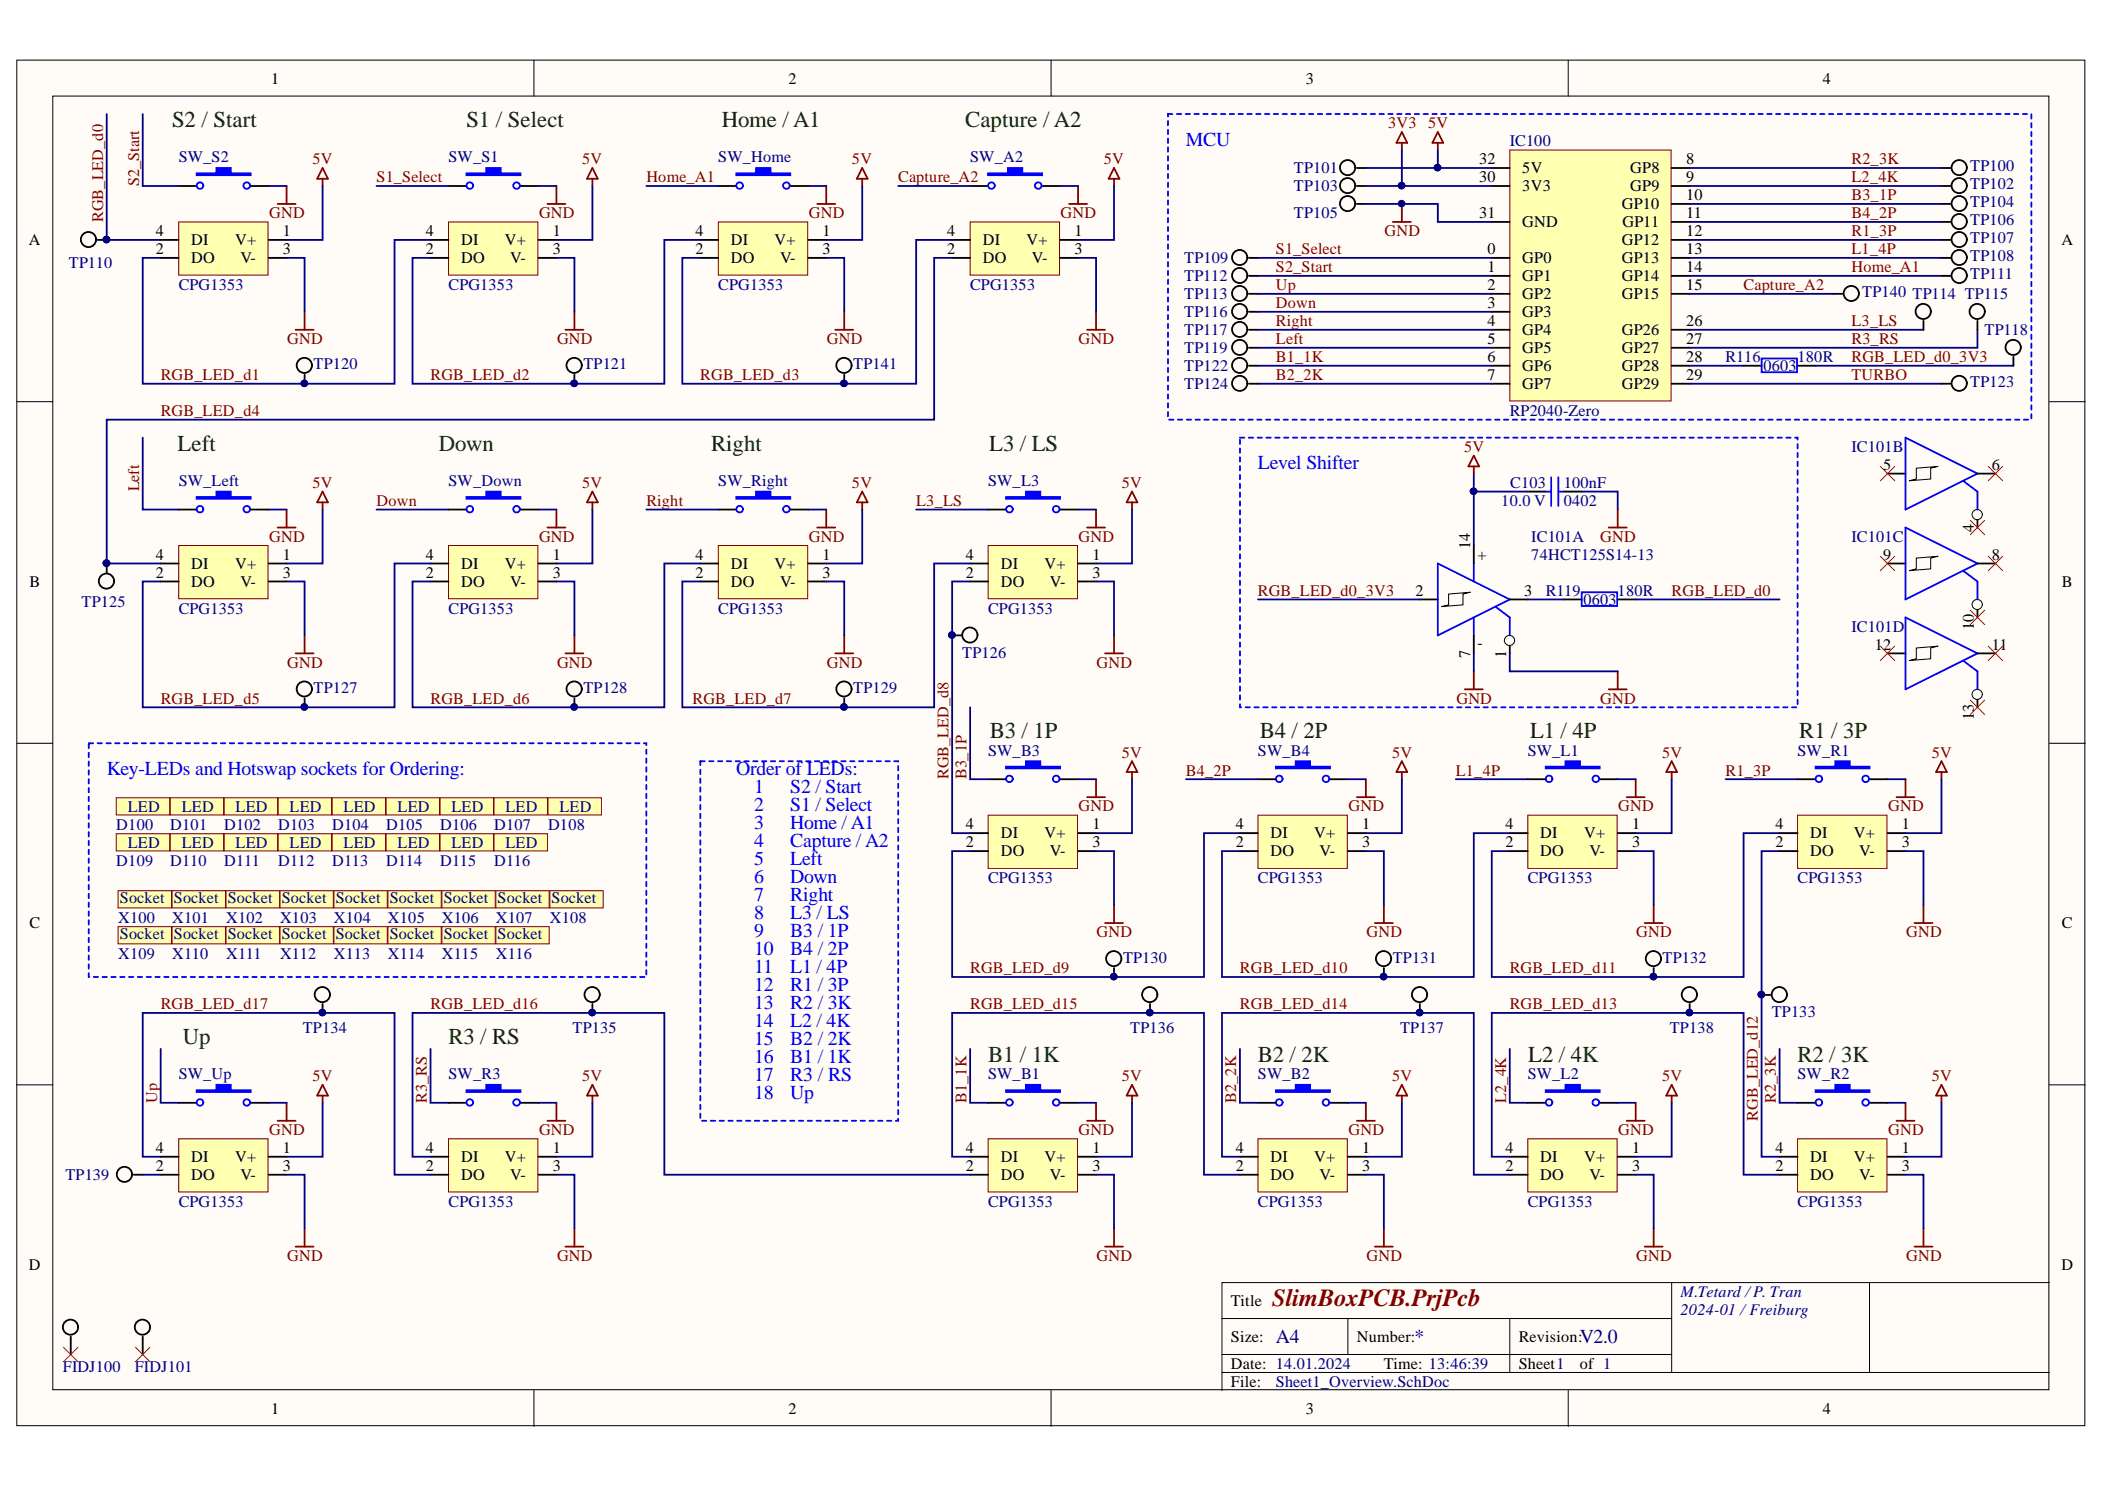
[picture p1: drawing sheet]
<svg xmlns="http://www.w3.org/2000/svg" width="297mm" height="210mm" viewBox="0 0 297 210" stroke-linecap="round" stroke-linejoin="round" font-family="sans-serif">
<g fill="#fffcf8" stroke="#000" stroke-width=".14">
<path d="M2.4 8.5h291.8v192.6h-291.8z"/>
<path d="M7.4 13.6h281.7v182.4h-281.7z"/>
</g>
<g fill="none" stroke="#000" stroke-width=".14">
<path d="M75.3 8.5v5.1M148.3 8.5v5.1M221.3 8.5v5.1M2.4 56.7h5M289.2 56.7h5.1M2.4 104.8h5M289.2 104.8h5.1M2.4 153h5M289.2 153h5.1M75.3 196.1v5.1M148.3 196.1v5.1M172.4 186h63.5"/>
<path d="M172.4 193.6h116.8M172.4 191.1h63.5M190.2 186v5.1M213 186v7.6M221.3 196.1v5.1M235.9 180.9v12.7M263.8 180.9h-91.4v15.2M289.2 180.9h-25.4v12.7"/>
</g>
<g fill="none" stroke="#000" stroke-width=".25">
<path d="M10 188.5v2.6M20.1 188.5v2.6"/>
<circle cx="10" cy="187.2" r="1.07"/>
<circle cx="20.1" cy="187.2" r="1.07"/>
</g>
<path d="M213 21.2h22.8v35.4h-22.8z" fill="#ffffb0" stroke="#800000" stroke-width=".14"/>
<g fill="none" stroke="#000" stroke-width=".25">
<path d="M210.5 26.2h2.5M210.5 31.3h2.5M210.5 23.7h2.5M210.5 36.4h2.5M210.5 38.9h2.5M235.9 26.2h2.5M235.9 31.3h2.5M235.9 23.7h2.5M235.9 36.4h2.5M235.9 38.9h2.5M235.9 28.8h2.5M235.9 33.8h2.5"/>
<path d="M210.5 41.4h2.5M210.5 44h2.5M210.5 46.5h2.5M210.5 49.1h2.5M210.5 51.6h2.5M210.5 54.1h2.5M235.9 41.4h2.5M235.9 46.5h2.5M235.9 49.1h2.5M235.9 51.6h2.5M235.9 54.1h2.5"/>
</g>
<path d="M25.2 77h12.6v7.5h-12.6z" fill="#ffffb0" stroke="#800000" stroke-width=".14"/>
<path d="M22.7 79.5h2.5M25.2 71.9h2.6M35.4 71.9h2.5M37.9 79.5h2.5M22.7 82h2.5M37.9 82h2.5" fill="none" stroke="#000" stroke-width=".25"/>
<path d="M27.8 70.1h2.7v-.8h2.1v.8h2.8v.3h-7.6z" fill-rule="evenodd" fill="#00f" stroke="#00f" stroke-width=".25"/>
<g fill="none" stroke="#00f" stroke-width=".25">
<circle cx="28.2" cy="71.8" r=".46"/>
<circle cx="34.8" cy="71.8" r=".46"/>
</g>
<path d="M63.3 77h12.6v7.5h-12.6z" fill="#ffffb0" stroke="#800000" stroke-width=".14"/>
<path d="M60.7 79.5h2.6M63.3 71.9h2.5M73.4 71.9h2.6M76 79.5h2.5M60.7 82h2.6M76 82h2.5" fill="none" stroke="#000" stroke-width=".25"/>
<path d="M65.8 70.1h2.8v-.8h2v.8h2.8v.3h-7.6z" fill-rule="evenodd" fill="#00f" stroke="#00f" stroke-width=".25"/>
<g fill="none" stroke="#00f" stroke-width=".25">
<circle cx="66.3" cy="71.8" r=".46"/>
<circle cx="72.9" cy="71.8" r=".46"/>
</g>
<path d="M101.4 77h12.6v7.5h-12.6z" fill="#ffffb0" stroke="#800000" stroke-width=".14"/>
<path d="M98.8 79.5h2.6M101.4 71.9h2.5M111.5 71.9h2.6M114.1 79.5h2.5M98.8 82h2.6M114.1 82h2.5" fill="none" stroke="#000" stroke-width=".25"/>
<path d="M103.9 70.1h2.8v-.8h2v.8h2.8v.3h-7.6z" fill-rule="evenodd" fill="#00f" stroke="#00f" stroke-width=".25"/>
<g fill="none" stroke="#00f" stroke-width=".25">
<circle cx="104.4" cy="71.8" r=".46"/>
<circle cx="111" cy="71.8" r=".46"/>
</g>
<path d="M139.4 77h12.7v7.5h-12.7z" fill="#ffffb0" stroke="#800000" stroke-width=".14"/>
<path d="M136.9 79.5h2.5M139.4 71.9h2.6M149.6 71.9h2.5M152.1 79.5h2.6M136.9 82h2.5M152.1 82h2.6" fill="none" stroke="#000" stroke-width=".25"/>
<path d="M142 70.1h2.8v-.8h2v.8h2.8v.3h-7.6z" fill-rule="evenodd" fill="#00f" stroke="#00f" stroke-width=".25"/>
<g fill="none" stroke="#00f" stroke-width=".25">
<circle cx="142.4" cy="71.8" r=".46"/>
<circle cx="149" cy="71.8" r=".46"/>
</g>
<path d="M139.4 115h12.7v7.5h-12.7z" fill="#ffffb0" stroke="#800000" stroke-width=".14"/>
<path d="M136.9 117.5h2.5M139.4 109.9h2.6M149.6 109.9h2.5M152.1 117.5h2.6M136.9 120.1h2.5M152.1 120.1h2.6" fill="none" stroke="#000" stroke-width=".25"/>
<path d="M142 108.1h2.8v-.7h2v.7h2.8v.3h-7.6z" fill-rule="evenodd" fill="#00f" stroke="#00f" stroke-width=".25"/>
<g fill="none" stroke="#00f" stroke-width=".25">
<circle cx="142.4" cy="109.9" r=".46"/>
<circle cx="149" cy="109.9" r=".46"/>
</g>
<path d="M139.4 160.6h12.7v7.5h-12.7z" fill="#ffffb0" stroke="#800000" stroke-width=".14"/>
<path d="M139.4 155.6h2.6M149.6 155.6h2.5M136.9 163.2h2.5M136.9 165.7h2.5M152.1 163.2h2.6M152.1 165.7h2.6" fill="none" stroke="#000" stroke-width=".25"/>
<path d="M142 153.8h2.8v-.8h2v.8h2.8v.2h-7.6z" fill-rule="evenodd" fill="#00f" stroke="#00f" stroke-width=".25"/>
<g fill="none" stroke="#00f" stroke-width=".25">
<circle cx="142.4" cy="155.5" r=".46"/>
<circle cx="149" cy="155.5" r=".46"/>
</g>
<path d="M177.5 115h12.6v7.5h-12.6z" fill="#ffffb0" stroke="#800000" stroke-width=".14"/>
<path d="M175 117.5h2.5M177.5 109.9h2.5M187.7 109.9h2.5M190.2 117.5h2.5M175 120.1h2.5M190.2 120.1h2.5" fill="none" stroke="#000" stroke-width=".25"/>
<path d="M180 108.1h2.8v-.7h2.1v.7h2.8v.3h-7.7z" fill-rule="evenodd" fill="#00f" stroke="#00f" stroke-width=".25"/>
<g fill="none" stroke="#00f" stroke-width=".25">
<circle cx="180.5" cy="109.9" r=".46"/>
<circle cx="187.1" cy="109.9" r=".46"/>
</g>
<path d="M177.5 160.6h12.6v7.5h-12.6z" fill="#ffffb0" stroke="#800000" stroke-width=".14"/>
<path d="M177.5 155.6h2.5M187.7 155.6h2.5M175 163.2h2.5M175 165.7h2.5M190.2 163.2h2.5M190.2 165.7h2.5" fill="none" stroke="#000" stroke-width=".25"/>
<path d="M180 153.8h2.8v-.8h2.1v.8h2.8v.2h-7.7z" fill-rule="evenodd" fill="#00f" stroke="#00f" stroke-width=".25"/>
<g fill="none" stroke="#00f" stroke-width=".25">
<circle cx="180.5" cy="155.5" r=".46"/>
<circle cx="187.1" cy="155.5" r=".46"/>
</g>
<path d="M215.6 115h12.6v7.5h-12.6z" fill="#ffffb0" stroke="#800000" stroke-width=".14"/>
<path d="M213 117.5h2.6M215.6 109.9h2.5M225.7 109.9h2.6M228.3 117.5h2.5M213 120.1h2.6M228.3 120.1h2.5" fill="none" stroke="#000" stroke-width=".25"/>
<path d="M218.1 108.1h2.8v-.7h2v.7h2.8v.3h-7.6z" fill-rule="evenodd" fill="#00f" stroke="#00f" stroke-width=".25"/>
<g fill="none" stroke="#00f" stroke-width=".25">
<circle cx="218.6" cy="109.9" r=".46"/>
<circle cx="225.2" cy="109.9" r=".46"/>
</g>
<path d="M215.6 160.6h12.6v7.5h-12.6z" fill="#ffffb0" stroke="#800000" stroke-width=".14"/>
<path d="M215.6 155.6h2.5M225.7 155.6h2.6M213 163.2h2.6M213 165.7h2.6M228.3 163.2h2.5M228.3 165.7h2.5" fill="none" stroke="#000" stroke-width=".25"/>
<path d="M218.1 153.8h2.8v-.8h2v.8h2.8v.2h-7.6z" fill-rule="evenodd" fill="#00f" stroke="#00f" stroke-width=".25"/>
<g fill="none" stroke="#00f" stroke-width=".25">
<circle cx="218.6" cy="155.5" r=".46"/>
<circle cx="225.2" cy="155.5" r=".46"/>
</g>
<path d="M253.7 115h12.6v7.5h-12.6z" fill="#ffffb0" stroke="#800000" stroke-width=".14"/>
<path d="M251.1 117.5h2.6M253.7 109.9h2.5M263.8 109.9h2.5M266.3 117.5h2.6M251.1 120.1h2.6M266.3 120.1h2.6" fill="none" stroke="#000" stroke-width=".25"/>
<path d="M256.2 108.1h2.8v-.7h2v.7h2.8v.3h-7.6z" fill-rule="evenodd" fill="#00f" stroke="#00f" stroke-width=".25"/>
<g fill="none" stroke="#00f" stroke-width=".25">
<circle cx="256.7" cy="109.9" r=".46"/>
<circle cx="263.3" cy="109.9" r=".46"/>
</g>
<path d="M253.7 160.6h12.6v7.5h-12.6z" fill="#ffffb0" stroke="#800000" stroke-width=".14"/>
<path d="M253.7 155.6h2.5M263.8 155.6h2.5M251.1 163.2h2.6M251.1 165.7h2.6M266.3 163.2h2.6M266.3 165.7h2.6" fill="none" stroke="#000" stroke-width=".25"/>
<path d="M256.2 153.8h2.8v-.8h2v.8h2.8v.2h-7.6z" fill-rule="evenodd" fill="#00f" stroke="#00f" stroke-width=".25"/>
<g fill="none" stroke="#00f" stroke-width=".25">
<circle cx="256.7" cy="155.5" r=".46"/>
<circle cx="263.3" cy="155.5" r=".46"/>
</g>
<path d="M25.2 31.3h12.6v7.5h-12.6z" fill="#ffffb0" stroke="#800000" stroke-width=".14"/>
<path d="M22.7 33.8h2.5M22.7 36.4h2.5M25.2 26.2h2.6M35.4 26.2h2.5M37.9 33.8h2.5M37.9 36.4h2.5" fill="none" stroke="#000" stroke-width=".25"/>
<path d="M27.8 24.5h2.7v-.8h2.1v.8h2.8v.2h-7.6z" fill-rule="evenodd" fill="#00f" stroke="#00f" stroke-width=".25"/>
<g fill="none" stroke="#00f" stroke-width=".25">
<circle cx="28.2" cy="26.2" r=".46"/>
<circle cx="34.8" cy="26.2" r=".46"/>
</g>
<path d="M63.3 31.3h12.6v7.5h-12.6z" fill="#ffffb0" stroke="#800000" stroke-width=".14"/>
<path d="M60.7 33.8h2.6M60.7 36.4h2.6M63.3 26.2h2.5M73.4 26.2h2.6M76 33.8h2.5M76 36.4h2.5" fill="none" stroke="#000" stroke-width=".25"/>
<path d="M65.8 24.5h2.8v-.8h2v.8h2.8v.2h-7.6z" fill-rule="evenodd" fill="#00f" stroke="#00f" stroke-width=".25"/>
<g fill="none" stroke="#00f" stroke-width=".25">
<circle cx="66.3" cy="26.2" r=".46"/>
<circle cx="72.9" cy="26.2" r=".46"/>
</g>
<path d="M101.4 31.3h12.6v7.5h-12.6z" fill="#ffffb0" stroke="#800000" stroke-width=".14"/>
<path d="M98.8 33.8h2.6M98.8 36.4h2.6M101.4 26.2h2.5M111.5 26.2h2.6M114.1 33.8h2.5M114.1 36.4h2.5" fill="none" stroke="#000" stroke-width=".25"/>
<path d="M103.9 24.5h2.8v-.8h2v.8h2.8v.2h-7.6z" fill-rule="evenodd" fill="#00f" stroke="#00f" stroke-width=".25"/>
<g fill="none" stroke="#00f" stroke-width=".25">
<circle cx="104.4" cy="26.2" r=".46"/>
<circle cx="111" cy="26.2" r=".46"/>
</g>
<path d="M25.2 160.6h12.6v7.5h-12.6z" fill="#ffffb0" stroke="#800000" stroke-width=".14"/>
<path d="M25.2 155.6h2.6M35.4 155.6h2.5M22.7 163.2h2.5M22.7 165.7h2.5M37.9 163.2h2.5M37.9 165.7h2.5" fill="none" stroke="#000" stroke-width=".25"/>
<path d="M27.8 153.8h2.7v-.8h2.1v.8h2.8v.2h-7.6z" fill-rule="evenodd" fill="#00f" stroke="#00f" stroke-width=".25"/>
<g fill="none" stroke="#00f" stroke-width=".25">
<circle cx="28.2" cy="155.5" r=".46"/>
<circle cx="34.8" cy="155.5" r=".46"/>
</g>
<path d="M63.3 160.6h12.6v7.5h-12.6z" fill="#ffffb0" stroke="#800000" stroke-width=".14"/>
<path d="M208 77v2.5M200.4 84.6h2.5M208 89.6v2.6M213 84.6h2.6M213 89.6v2.6M63.3 155.6h2.5M73.4 155.6h2.6M60.7 163.2h2.6M60.7 165.7h2.6M76 163.2h2.5M76 165.7h2.5" fill="none" stroke="#000" stroke-width=".25"/>
<path d="M65.8 153.8h2.8v-.8h2v.8h2.8v.2h-7.6z" fill-rule="evenodd" fill="#00f" stroke="#00f" stroke-width=".25"/>
<g fill="none" stroke="#00f" stroke-width=".25">
<path d="M202.9 79.5l10.1 5.1-10.1 5zM208 79.5v2.5M208 87.1v2.5"/>
<circle cx="66.3" cy="155.5" r=".46"/>
<circle cx="72.9" cy="155.5" r=".46"/>
</g>
<g fill="none" stroke="#000080" stroke-width=".25">
<path d="M15.1 16.1v17.7h7.6M20.1 16.1v10.1h5.1M37.9 26.2h2.5M40.4 36.4h2.6v7.6M53.1 26.2h10.2M60.7 33.8h-5v20.3h-35.6v-17.7h2.6M76 26.2h2.5M78.5 36.4h2.6v7.6M91.2 26.2h10.2M98.8 33.8h-5.1v20.3h-35.5v-17.7h2.5M114.1 26.2h2.5M116.6 36.4h2.5v7.6"/>
<path d="M197.8 21.2v5h12.7M202.9 21.2v2.5h7.6M238.4 38.9h35.6M238.4 46.5h33M238.4 51.6h7.6M238.4 54.1h35.6M279 46.5v2.6h-40.6M20.1 61.7v10.2h5.1M37.9 71.9h2.5M53.1 71.9h10.2M60.7 79.5h-5v20.3h-35.6v-17.8h2.6M76 71.9h2.5"/>
<path d="M91.2 71.9h10.2M98.8 79.5h-5.1v20.3h-35.5v-17.8h2.5M114.1 71.9h2.5M129.3 71.9h10.1M136.9 79.5h-5.1v20.3h-35.5v-17.8h2.5M152.1 71.9h2.6M40.4 82h2.6v7.6M78.5 82h2.6v7.6M116.6 82h2.5v7.6M136.9 99.8v10.1h2.5M136.9 82h-2.5v35.5h2.5M154.7 82h2.5v7.6"/>
<path d="M152.1 109.9h2.6M167.4 109.9h10.1M175 117.5h-5.1v20.3h-35.5v-17.7h2.5M190.2 109.9h2.5M205.4 109.9h10.2M213 117.5h-5v20.3h-35.6v-17.7h2.6M228.3 109.9h2.5M243.5 109.9h10.2M251.1 117.5h-5.1v20.3h-35.5v-17.7h2.5M266.3 109.9h2.6M154.7 120.1h2.5v7.6M192.7 120.1h2.6v7.6"/>
<path d="M230.8 120.1h2.6v7.6M251.1 120.1h-2.5v43.1h2.5M268.9 120.1h2.5v7.6M22.7 148v7.6h2.5M37.9 155.6h2.5M60.7 148v7.6h2.6M76 155.6h2.5M136.9 148v7.6h2.5M152.1 155.6h2.6M175 148v7.6h2.5M190.2 155.6h2.5M213 148v7.6h2.6"/>
<path d="M228.3 155.6h2.5M251.1 148v7.6h2.6M266.3 155.6h2.6M22.7 163.2h-2.6v-20.3h35.6v22.8h5M40.4 165.7h2.6v7.6M60.7 163.2h-2.5v-20.3h35.5v22.8h43.2M78.5 165.7h2.6v7.6M136.9 163.2h-2.5v-20.3h35.5v22.8h5.1M154.7 165.7h2.5v7.6M175 163.2h-2.6v-20.3h35.6v22.8h5M192.7 165.7h2.6v7.6M213 163.2h-2.5v-20.3h35.5v22.8h5.1"/>
<path d="M230.8 165.7h2.6v7.6M268.9 165.7h2.5v7.6"/>
</g>
<g fill="#000080" stroke="#000080" stroke-width=".14">
<circle cx="15" cy="33.8" r=".46"/>
<circle cx="202.9" cy="23.6" r=".46"/>
<circle cx="197.8" cy="26.2" r=".46"/>
<circle cx="197.8" cy="28.7" r=".46"/>
</g>
<g fill="none" stroke="#800000" stroke-width=".25">
<path d="M197.8 18.6l.8 1.5h-1.5zM202.9 18.6l.8 1.5h-1.6zM39.2 28.8h2.5M40.4 26.2v2.6M45.5 23.7l.8 1.5h-1.5zM45.5 25.2v1M77.2 28.8h2.6M78.5 26.2v2.6M83.6 23.7l.8 1.5h-1.6zM83.6 25.2v1M115.3 28.8h2.6M116.6 26.2v2.6"/>
<path d="M121.7 23.7l.7 1.5h-1.5zM121.7 25.2v1M196.5 31.3h2.6M197.8 20.1v1.1M197.8 28.8v2.5M202.9 20.1v1.1M41.7 46.5h2.6M43 44v2.5M79.8 46.5h2.5M81.1 44v2.5M117.9 46.5h2.5M119.1 44v2.5"/>
<path d="M39.2 74.4h2.5M40.4 71.9v2.5M45.5 70.9v1M45.5 69.3l.8 1.6h-1.5zM77.2 74.4h2.6M78.5 71.9v2.5M83.6 70.9v1M83.6 69.3l.8 1.6h-1.6zM115.3 74.4h2.6M116.6 71.9v2.5M121.7 70.9v1M121.7 69.3l.7 1.6h-1.5z"/>
<path d="M153.4 74.4h2.5M154.7 71.9v2.5M159.7 69.3l.8 1.6h-1.5zM159.7 70.9v1M41.7 92.2h2.6M43 89.6v2.6M79.8 92.2h2.5M81.1 89.6v2.6M117.9 92.2h2.5M119.1 89.6v2.6M155.9 92.2h2.6M157.2 89.6v2.6"/>
<path d="M153.4 112.5h2.5M154.7 109.9v2.6M159.7 108.9v1M159.7 107.4l.8 1.5h-1.5zM191.5 112.5h2.5M192.7 109.9v2.6M197.8 107.4l.8 1.5h-1.5zM197.8 108.9v1M229.5 112.5h2.6M230.8 109.9v2.6M235.9 107.4l.8 1.5h-1.6zM235.9 108.9v1"/>
<path d="M267.6 112.5h2.6M268.9 109.9v2.6M274 107.4l.7 1.5h-1.5zM274 108.9v1M155.9 130.2h2.6M157.2 127.7v2.5M194 130.2h2.5M195.3 127.7v2.5M232.1 130.2h2.5M233.4 127.7v2.5M270.2 130.2h2.5M271.4 127.7v2.5"/>
<path d="M39.2 158.1h2.5M40.4 155.6v2.5M45.5 154.6v1M45.5 153l.8 1.6h-1.5zM77.2 158.1h2.6M78.5 155.6v2.5M83.6 154.6v1M83.6 153l.8 1.6h-1.6zM153.4 158.1h2.5M154.7 155.6v2.5M159.7 154.6v1M159.7 153l.8 1.6h-1.5z"/>
<path d="M191.5 158.1h2.5M192.7 155.6v2.5M197.8 154.6v1M197.8 153l.8 1.6h-1.5zM229.5 158.1h2.6M230.8 155.6v2.5M235.9 154.6v1M235.9 153l.8 1.6h-1.6zM267.6 158.1h2.6M268.9 155.6v2.5M274 154.6v1M274 153l.7 1.6h-1.5z"/>
<path d="M41.7 175.9h2.6M43 173.3v2.6M79.8 175.9h2.5M81.1 173.3v2.6M155.9 175.9h2.6M157.2 173.3v2.6M194 175.9h2.5M195.3 173.3v2.6M232.1 175.9h2.5M233.4 173.3v2.6M270.2 175.9h2.5M271.4 173.3v2.6"/>
</g>
<path d="M204.4 83.8l3.1-.3-1.1 .3v1.5l-3 .3 1-.3z" fill="none" stroke="#000" stroke-width=".14"/>
<circle cx="213" cy="90.3" r=".72" fill="#fffcf8" stroke="#000" stroke-width=".14"/>
<path d="M268.9 61.7l10.1 5.1-10.1 5.1zM211 85.6l2 1.5v2.5" fill="none" stroke="#00f" stroke-width=".25"/>
<path d="M266.3 66.8h2.6M279 66.8h2.6M279 71.9v2.5" fill="none" stroke="#000" stroke-width=".25"/>
<path d="M270.4 66l3.1-.2-1.1 .2v1.6l-3 .2 1-.2z" fill="none" stroke="#000" stroke-width=".14"/>
<circle cx="279" cy="72.6" r=".72" fill="#fffcf8" stroke="#000" stroke-width=".14"/>
<path d="M268.9 74.4l10.1 5.1-10.1 5.1zM277 67.8l2 1.5v2.6" fill="none" stroke="#00f" stroke-width=".25"/>
<path d="M266.3 79.5h2.6M279 79.5h2.6M279 84.6v2.5" fill="none" stroke="#000" stroke-width=".25"/>
<path d="M270.4 78.7l3.1-.2-1.1 .2v1.5l-3 .3 1-.3z" fill="none" stroke="#000" stroke-width=".14"/>
<circle cx="279" cy="85.3" r=".72" fill="#fffcf8" stroke="#000" stroke-width=".14"/>
<path d="M268.9 87.1l10.1 5.1-10.1 5zM277 80.5l2 1.5v2.6" fill="none" stroke="#00f" stroke-width=".25"/>
<path d="M266.3 92.2h2.6M279 92.2h2.6M279 97.2v2.6" fill="none" stroke="#000" stroke-width=".25"/>
<path d="M270.4 91.4l3.1-.2-1.1 .2v1.5l-3 .3 1-.3z" fill="none" stroke="#000" stroke-width=".14"/>
<circle cx="279" cy="97.9" r=".72" fill="#fffcf8" stroke="#000" stroke-width=".14"/>
<path d="M248.6 50.6h5v1.9h-5zM218.1 69.3h.8M218.9 67.3v4.1M219.9 67.3v4.1M219.9 69.3h.8M223.2 83.5h5v2h-5zM277 93.2l2 1.5v2.5" fill="none" stroke="#00f" stroke-width=".25"/>
<path d="M246 51.6h2.6M253.7 51.6h2.5M215.6 69.3h2.5M220.7 69.3h2.5M220.7 84.6h2.5M228.3 84.6h2.5" fill="none" stroke="#000" stroke-width=".25"/>
<g fill="none" stroke="#f00" stroke-width=".14">
<path d="M265.3 65.8l2.1 2M265.3 78.5l2.1 2M267.4 65.8l-2.1 2M267.4 78.5l-2.1 2M278 73.4l2.1 2M280.1 73.4l-2.1 2M280.6 78.5l2 2M280.6 65.8l2 2M282.6 78.5l-2 2M282.6 65.8l-2 2M265.3 91.2l2.1 2M267.4 91.2l-2.1 2"/>
<path d="M278 98.8l2.1 2M278 86.1l2.1 2M280.1 98.8l-2.1 2M280.1 86.1l-2.1 2M280.6 91.2l2 2M282.6 91.2l-2 2M9 190.1l2 2M11 190.1l-2 2M19.1 190.1l2.1 2M21.2 190.1l-2.1 2"/>
</g>
<path d="M208 66.8v2.5M215.6 69.3h-7.6v7.7M223.2 69.3h5.1v2.6M177.5 84.6h22.9M208 92.2v2.5M213 92.2v2.5h15.3M215.6 84.6h5.1M230.8 84.6h20.3" fill="none" stroke="#000080" stroke-width=".25"/>
<path d="M208 65.8v1M208 64.3l.7 1.5h-1.5zM227 74.4h2.5M228.3 71.9v2.5M206.7 97.2h2.5M208 94.7v2.5M227 97.2h2.5M228.3 94.7v2.5" fill="none" stroke="#800000" stroke-width=".25"/>
<circle cx="207.9" cy="69.3" r=".46" fill="#000080" stroke="#000080" stroke-width=".14"/>
<path d="M164.8 16.1h121.9v43.1h-121.9v-43.1M175 61.7h78.7v38.1h-78.7v-38.1" fill="none" stroke="#00f" stroke-width=".25" stroke-dasharray=".6 .6"/>
<g fill="#ffffb0" stroke="#800000" stroke-width=".14">
<path d="M16.4 112.5h7.5v2.5h-7.5z"/>
<path d="M16.7 125.6h7.5v2.5h-7.5z"/>
<path d="M24 112.5h7.6v2.5h-7.6z"/>
<path d="M31.6 112.5h7.6v2.5h-7.6z"/>
<path d="M39.3 112.5h7.5v2.5h-7.5z"/>
<path d="M46.9 112.5h7.5v2.5h-7.5z"/>
<path d="M54.5 112.5h7.5v2.5h-7.5z"/>
<path d="M62.1 112.5h7.5v2.5h-7.5z"/>
<path d="M69.7 112.5h7.5v2.5h-7.5z"/>
<path d="M77.3 112.5h7.6v2.5h-7.6z"/>
<path d="M69.7 117.6h7.5v2.4h-7.5z"/>
<path d="M16.4 117.6h7.5v2.4h-7.5z"/>
<path d="M24 117.6h7.6v2.4h-7.6z"/>
<path d="M31.6 117.6h7.6v2.4h-7.6z"/>
<path d="M39.3 117.6h7.5v2.4h-7.5z"/>
<path d="M46.9 117.6h7.5v2.4h-7.5z"/>
<path d="M54.5 117.6h7.5v2.4h-7.5z"/>
<path d="M62.1 117.6h7.5v2.4h-7.5z"/>
<path d="M24.3 125.6h7.5v2.5h-7.5z"/>
<path d="M31.9 125.6h7.5v2.5h-7.5z"/>
<path d="M39.5 125.6h7.5v2.5h-7.5z"/>
<path d="M47.1 125.6h7.6v2.5h-7.6z"/>
<path d="M54.7 125.6h7.6v2.5h-7.6z"/>
<path d="M62.3 125.6h7.6v2.5h-7.6z"/>
<path d="M70 125.6h7.5v2.5h-7.5z"/>
<path d="M16.7 130.7h7.5v2.4h-7.5z"/>
<path d="M24.3 130.7h7.5v2.4h-7.5z"/>
<path d="M31.9 130.7h7.5v2.4h-7.5z"/>
<path d="M39.5 130.7h7.5v2.4h-7.5z"/>
<path d="M47.1 130.7h7.6v2.4h-7.6z"/>
<path d="M54.7 130.7h7.6v2.4h-7.6z"/>
<path d="M62.3 130.7h7.6v2.4h-7.6z"/>
<path d="M70 130.7h7.5v2.4h-7.5z"/>
<path d="M77.6 125.6h7.5v2.5h-7.5z"/>
</g>
<path d="M12.5 104.8h78.7v33h-78.7v-33M98.8 107.4h27.9v50.7h-27.9v-50.7" fill="none" stroke="#00f" stroke-width=".25" stroke-dasharray=".6 .6"/>
<g fill="none" stroke="#000" stroke-width=".25">
<path d="M13.8 33.8h1.3M176.2 36.4h1.3M176.2 38.9h1.3M191.5 23.7h1.2M191.5 26.2h1.2M191.5 28.8h1.2M274 23.7h1.2M274 26.2h1.2M274 28.8h1.2M274 31.3h1.2M274 33.8h1.2M274 36.4h1.2"/>
<path d="M274 38.9h1.2M43 52.9v1.2M81.1 52.9v1.2M176.2 54.1h1.3M176.2 41.4h1.3M176.2 44h1.3M176.2 46.5h1.3M176.2 49.1h1.3M176.2 51.6h1.3M271.4 45.3v1.2M274 54.1h1.2M279 45.3v1.2"/>
<path d="M284.1 50.3v1.3M15.1 79.5v1.3M43 98.5v1.3M81.1 98.5v1.3M119.1 98.5v1.3M134.4 89.6h1.2M157.2 136.5v1.3M195.3 136.5v1.3M233.4 136.5v1.3M45.5 141.6v1.3M83.6 141.6v1.3M162.3 141.6v1.3"/>
<path d="M200.4 141.6v1.3M238.4 141.6v1.3M248.6 140.4h1.3M18.9 165.7h1.2"/>
<circle cx="12.5" cy="33.8" r="1.07"/>
<circle cx="174.9" cy="36.3" r="1.07"/>
<circle cx="174.9" cy="38.9" r="1.07"/>
<circle cx="190.2" cy="26.2" r="1.07"/>
<circle cx="190.2" cy="28.7" r="1.07"/>
<circle cx="190.2" cy="23.6" r="1.07"/>
<circle cx="276.5" cy="31.3" r="1.07"/>
<circle cx="276.5" cy="26.2" r="1.07"/>
<circle cx="276.5" cy="28.7" r="1.07"/>
<circle cx="276.5" cy="23.6" r="1.07"/>
<circle cx="276.5" cy="38.9" r="1.07"/>
<circle cx="276.5" cy="33.8" r="1.07"/>
<circle cx="276.5" cy="36.3" r="1.07"/>
<circle cx="43" cy="51.5" r="1.07"/>
<circle cx="81" cy="51.5" r="1.07"/>
<circle cx="174.9" cy="51.5" r="1.07"/>
<circle cx="174.9" cy="43.9" r="1.07"/>
<circle cx="174.9" cy="49" r="1.07"/>
<circle cx="174.9" cy="46.5" r="1.07"/>
<circle cx="174.9" cy="41.4" r="1.07"/>
<circle cx="174.9" cy="54.1" r="1.07"/>
<circle cx="271.4" cy="43.9" r="1.07"/>
<circle cx="276.5" cy="54.1" r="1.07"/>
<circle cx="279" cy="43.9" r="1.07"/>
<circle cx="284.1" cy="49" r="1.07"/>
<circle cx="15" cy="82" r="1.07"/>
<circle cx="43" cy="97.2" r="1.07"/>
<circle cx="81" cy="97.2" r="1.07"/>
<circle cx="119.1" cy="97.2" r="1.07"/>
<circle cx="136.9" cy="89.6" r="1.07"/>
<circle cx="157.2" cy="135.2" r="1.07"/>
<circle cx="195.2" cy="135.2" r="1.07"/>
<circle cx="233.3" cy="135.2" r="1.07"/>
<circle cx="45.5" cy="140.3" r="1.07"/>
<circle cx="83.6" cy="140.3" r="1.07"/>
<circle cx="162.2" cy="140.3" r="1.07"/>
<circle cx="200.3" cy="140.3" r="1.07"/>
<circle cx="238.4" cy="140.3" r="1.07"/>
<circle cx="251.1" cy="140.3" r="1.07"/>
<circle cx="17.6" cy="165.7" r="1.07"/>
</g>
<g fill="none" stroke="#000080" stroke-width=".25">
<path d="M45.5 26.2v7.6h-5.1M83.6 26.2v7.6h-5.1M121.7 26.2v7.6h-5.1M192.7 28.8h10.2v2.5h7.6M192.7 23.7h10.2M192.7 26.2h5.1M177.5 54.1h33M256.2 51.6h27.9M45.5 71.9v7.6h-5.1M83.6 71.9v7.6h-5.1M121.7 71.9v7.6h-5.1M159.7 71.9v7.6h-5"/>
<path d="M159.7 109.9v7.6h-5M197.8 109.9v7.6h-5.1M235.9 109.9v7.6h-5.1M274 109.9v7.6h-5.1M45.5 155.6v7.6h-5.1M83.6 155.6v7.6h-5.1M159.7 155.6v7.6h-5M197.8 155.6v7.6h-5.1M235.9 155.6v7.6h-5.1M274 155.6v7.6h-5.1M20.1 165.7h2.6"/>
</g>
<g fill="#000080" stroke="#000080" stroke-width=".14">
<circle cx="202.9" cy="23.6" r=".46"/>
<circle cx="197.8" cy="26.2" r=".46"/>
<circle cx="15" cy="79.4" r=".46"/>
<circle cx="134.3" cy="89.6" r=".46"/>
<circle cx="233.3" cy="137.8" r=".46"/>
<circle cx="248.5" cy="140.3" r=".46"/>
<circle cx="238.4" cy="142.8" r=".46"/>
<circle cx="195.2" cy="137.8" r=".46"/>
<circle cx="157.2" cy="137.8" r=".46"/>
<circle cx="81" cy="99.7" r=".46"/>
<circle cx="119.1" cy="99.7" r=".46"/>
<circle cx="42.9" cy="99.7" r=".46"/>
<circle cx="42.9" cy="54.1" r=".46"/>
<circle cx="81" cy="54.1" r=".46"/>
<circle cx="200.3" cy="142.8" r=".46"/>
<circle cx="162.2" cy="142.8" r=".46"/>
<circle cx="83.6" cy="142.8" r=".46"/>
<circle cx="45.5" cy="142.8" r=".46"/>
<circle cx="15" cy="33.8" r=".46"/>
</g>
<path d="M136.9 31.3h12.6v7.5h-12.6z" fill="#ffffb0" stroke="#800000" stroke-width=".14"/>
<g fill="none" stroke="#000" stroke-width=".25">
<path d="M134.4 33.8h2.5M134.4 36.4h2.5M136.9 26.2h2.5M147.1 26.2h2.5M149.6 33.8h2.5M149.6 36.4h2.5M119.1 52.9v1.2M258.7 41.4h1.3"/>
<circle cx="119.1" cy="51.5" r="1.07"/>
<circle cx="261.2" cy="41.4" r="1.07"/>
</g>
<path d="M139.4 24.5h2.8v-.8h2.1v.8h2.8v.2h-7.7z" fill-rule="evenodd" fill="#00f" stroke="#00f" stroke-width=".25"/>
<g fill="none" stroke="#00f" stroke-width=".25">
<circle cx="139.9" cy="26.2" r=".46"/>
<circle cx="146.5" cy="26.2" r=".46"/>
</g>
<g fill="none" stroke="#000080" stroke-width=".25">
<path d="M126.7 26.2h10.2M134.4 36.4h-2.6v22.8h-116.7v20.3h7.6M134.4 33.8h-5.1v20.3h-33v-17.7h2.5M149.6 26.2h2.5M152.1 36.4h2.6v7.6M157.2 26.2v7.6h-5.1M177.5 38.9h33M177.5 36.4h33M238.4 26.2h35.6M238.4 36.4h35.6M238.4 33.8h35.6M238.4 31.3h35.6"/>
<path d="M238.4 28.8h35.6M238.4 23.7h35.6M177.5 51.6h33M177.5 49.1h33M177.5 46.5h33M177.5 44h33M177.5 41.4h33M238.4 41.4h20.3"/>
</g>
<path d="M150.9 28.8h2.5M152.1 26.2v2.6M157.2 23.7l.8 1.5h-1.6zM157.2 25.2v1M153.4 46.5h2.5M154.7 44v2.5" fill="none" stroke="#800000" stroke-width=".25"/>
<g fill="#000080" stroke="#000080" stroke-width=".14">
<circle cx="15" cy="79.4" r=".46"/>
<circle cx="119.1" cy="54.1" r=".46"/>
</g>
<text font-size="3.5" fill="#800000" x="179.5" y="184.2">SlimBoxPCB.PrjPcb</text>
<g font-size="3.2" fill="#030">
<text x="24.3" y="17.9">S2 / Start</text>
<text x="65.8" y="17.9">S1 / Select</text>
<text x="101.9" y="17.9">Home / A1</text>
<text x="136.2" y="17.9">Capture / A2</text>
<text x="25" y="63.6">Left</text>
<text x="61.9" y="63.6">Down</text>
<text x="100.3" y="63.6">Right</text>
<text x="139.6" y="63.6">L3 / LS</text>
<text x="139.7" y="104.2">B3 / 1P</text>
<text x="177.8" y="104.2">B4 / 2P</text>
<text x="215.9" y="104.2">L1 / 4P</text>
<text x="253.9" y="104.2">R1 / 3P</text>
<text x="25.8" y="147.3">Up</text>
<text x="63.3" y="147.3">R3 / RS</text>
<text x="139.4" y="149.8">B1 / 1K</text>
<text x="177.5" y="149.8">B2 / 2K</text>
<text x="215.7" y="149.8">L2 / 4K</text>
<text x="253.7" y="149.8">R2 / 3K</text>
</g>
<g font-size="2.8" fill="#00f">
<text x="167.4" y="20.5">MCU</text>
<text x="177.5" y="66.2">Level Shifter</text>
<text x="15.1" y="109.3">Key-LEDs and Hotswap sockets for Ordering:</text>
<text x="103.9" y="109.3">Order of LEDs:</text>
<text x="106.4" y="111.8">1</text>
<text x="111.5" y="111.8">S2 / Start</text>
<text x="106.4" y="114.4">2</text>
<text x="106.4" y="116.9">3</text>
<text x="106.4" y="119.5">4</text>
<text x="111.5" y="114.4">S1 / Select</text>
<text x="111.5" y="116.9">Home / A1</text>
<text x="111.5" y="119.5">Capture / A2</text>
<text x="106.4" y="122">5</text>
<text x="106.4" y="124.5">6</text>
<text x="111.5" y="122">Left</text>
<text x="111.5" y="124.5">Down</text>
<text x="106.4" y="127.1">7</text>
<text x="106.4" y="129.6">8</text>
<text x="111.5" y="127.1">Right</text>
<text x="111.5" y="129.6">L3 / LS</text>
<text x="106.4" y="132.1">9</text>
<text x="106.4" y="134.7">10</text>
<text x="106.4" y="137.2">11</text>
<text x="111.5" y="132.1">B3 / 1P</text>
<text x="111.5" y="134.7">B4 / 2P</text>
<text x="111.5" y="137.2">L1 / 4P</text>
<text x="106.4" y="139.7">12</text>
<text x="106.4" y="142.3">13</text>
<text x="111.5" y="139.7">R1 / 3P</text>
<text x="111.5" y="142.3">R2 / 3K</text>
<text x="106.4" y="144.8">14</text>
<text x="106.4" y="147.4">15</text>
<text x="106.4" y="149.9">16</text>
<text x="111.5" y="144.8">L2 / 4K</text>
<text x="111.5" y="147.4">B2 / 2K</text>
<text x="111.5" y="149.9">B1 / 1K</text>
<text x="106.4" y="152.4">17</text>
<text x="106.4" y="155">18</text>
<text x="111.5" y="152.4">R3 / RS</text>
<text x="111.5" y="155">Up</text>
</g>
<g font-size="2.8" fill="#000080">
<text x="180" y="189.5">A4</text>
<text x="199.6" y="189.5">*</text>
<text x="222.9" y="189.5">V2.0</text>
</g>
<g font-size="2.3">
<text x="38.2" y="11.8">1</text>
<text x="111.3" y="11.8">2</text>
<text x="184.3" y="11.8">3</text>
<text x="257.2" y="11.8">4</text>
<text x="208.7" y="23.2">32</text>
<text x="237.9" y="23.2">8</text>
<text x="208.7" y="25.7">30</text>
<text x="214.8" y="27">3V3</text>
<text x="214.8" y="24.4">5V</text>
<text x="228.9" y="29.5">GP10</text>
<text x="230" y="24.4">GP8</text>
<text x="230" y="27">GP9</text>
<text x="237.9" y="25.7">9</text>
<text x="237.9" y="28.2">10</text>
<text x="4.1" y="34.6">A</text>
<text x="22" y="33.3">4</text>
<text x="22" y="35.8">2</text>
<text x="27" y="34.6">DI</text>
<text x="33.2" y="34.6">V+</text>
<text x="39.9" y="33.3">1</text>
<text x="39.9" y="35.8">3</text>
<text x="60.1" y="33.3">4</text>
<text x="60.1" y="35.8">2</text>
<text x="65.1" y="34.6">DI</text>
<text x="71.2" y="34.6">V+</text>
<text x="78" y="33.3">1</text>
<text x="78" y="35.8">3</text>
<text x="98.1" y="33.3">4</text>
<text x="98.1" y="35.8">2</text>
<text x="103.1" y="34.6">DI</text>
<text x="109.3" y="34.6">V+</text>
<text x="116.1" y="33.3">1</text>
<text x="116.1" y="35.8">3</text>
<text x="133.7" y="33.3">4</text>
<text x="133.7" y="35.8">2</text>
<text x="138.7" y="34.6">DI</text>
<text x="144.8" y="34.6">V+</text>
<text x="151.6" y="33.3">1</text>
<text x="151.6" y="35.8">3</text>
<text x="208.7" y="30.8">31</text>
<text x="209.9" y="35.8">0</text>
<text x="214.8" y="32">GND</text>
<text x="228.9" y="34.6">GP12</text>
<text x="228.9" y="32">GP11</text>
<text x="237.9" y="30.8">11</text>
<text x="237.9" y="33.3">12</text>
<text x="237.9" y="35.8">13</text>
<text x="290.9" y="34.6">A</text>
<text x="27" y="37.1">DO</text>
<text x="33.9" y="37.1">V-</text>
<text x="65.1" y="37.1">DO</text>
<text x="72" y="37.1">V-</text>
<text x="103.1" y="37.1">DO</text>
<text x="110.1" y="37.1">V-</text>
<text x="138.7" y="37.1">DO</text>
<text x="145.6" y="37.1">V-</text>
<text x="209.9" y="38.4">1</text>
<text x="209.9" y="40.9">2</text>
<text x="214.8" y="37.1">GP0</text>
<text x="214.8" y="39.6">GP1</text>
<text x="228.9" y="37.1">GP13</text>
<text x="228.9" y="39.6">GP14</text>
<text x="237.9" y="38.4">14</text>
<text x="237.9" y="40.9">15</text>
<text x="209.9" y="43.5">3</text>
<text x="209.9" y="46">4</text>
<text x="214.8" y="42.2">GP2</text>
<text x="214.8" y="44.7">GP3</text>
<text x="214.8" y="47.3">GP4</text>
<text x="228.9" y="42.2">GP15</text>
<text x="228.9" y="47.3">GP26</text>
<text x="237.9" y="46">26</text>
<text x="209.9" y="48.5">5</text>
<text x="209.9" y="51.1">6</text>
<text x="209.9" y="53.6">7</text>
<text x="214.8" y="49.8">GP5</text>
<text x="214.8" y="52.3">GP6</text>
<text x="228.9" y="49.8">GP27</text>
<text x="228.9" y="52.3">GP28</text>
<text x="237.9" y="48.5">27</text>
<text x="237.9" y="51.1">28</text>
<text x="237.9" y="53.6">29</text>
<text x="214.8" y="54.9">GP7</text>
<text x="228.9" y="54.9">GP29</text>
<text x="265.7" y="66.3">5</text>
<text x="281.1" y="66.3">6</text>
<text x="207.5" y="77.4" transform="rotate(-90 207.5 77.4)">14</text>
<text x="278.5" y="75.1" transform="rotate(-90 278.5 75.1)">4</text>
<text x="4.1" y="82.8">B</text>
<text x="22" y="79">4</text>
<text x="22" y="81.5">2</text>
<text x="27" y="80.2">DI</text>
<text x="27" y="82.8">DO</text>
<text x="33.2" y="80.2">V+</text>
<text x="33.9" y="82.8">V-</text>
<text x="39.9" y="79">1</text>
<text x="39.9" y="81.5">3</text>
<text x="60.1" y="79">4</text>
<text x="60.1" y="81.5">2</text>
<text x="65.1" y="80.2">DI</text>
<text x="65.1" y="82.8">DO</text>
<text x="71.2" y="80.2">V+</text>
<text x="72" y="82.8">V-</text>
<text x="78" y="79">1</text>
<text x="78" y="81.5">3</text>
<text x="98.1" y="79">4</text>
<text x="98.1" y="81.5">2</text>
<text x="103.1" y="80.2">DI</text>
<text x="103.1" y="82.8">DO</text>
<text x="109.3" y="80.2">V+</text>
<text x="110.1" y="82.8">V-</text>
<text x="116.1" y="79">1</text>
<text x="116.1" y="81.5">3</text>
<text x="136.3" y="79">4</text>
<text x="136.3" y="81.5">2</text>
<text x="141.2" y="80.2">DI</text>
<text x="141.2" y="82.8">DO</text>
<text x="147.4" y="80.2">V+</text>
<text x="148.1" y="82.8">V-</text>
<text x="154.2" y="79">1</text>
<text x="154.2" y="81.5">3</text>
<text x="208.5" y="79">+</text>
<text x="265.7" y="79">9</text>
<text x="281.1" y="79">8</text>
<text x="291" y="82.8">B</text>
<text x="199.8" y="84">2</text>
<text x="215.1" y="84">3</text>
<text x="278.5" y="88.9" transform="rotate(-90 278.5 88.9)">10</text>
<text x="207.5" y="92.8" transform="rotate(-90 207.5 92.8)">7</text>
<text x="208.5" y="91.4">-</text>
<text x="212.5" y="92.8" transform="rotate(-90 212.5 92.8)">1</text>
<text x="264.6" y="91.6">12</text>
<text x="281.1" y="91.6">11</text>
<text x="278.5" y="101.5" transform="rotate(-90 278.5 101.5)">13</text>
<text x="136.3" y="117">4</text>
<text x="136.3" y="119.5">2</text>
<text x="141.2" y="118.3">DI</text>
<text x="147.4" y="118.3">V+</text>
<text x="154.2" y="117">1</text>
<text x="154.2" y="119.5">3</text>
<text x="174.4" y="117">4</text>
<text x="174.4" y="119.5">2</text>
<text x="179.3" y="118.3">DI</text>
<text x="185.5" y="118.3">V+</text>
<text x="192.2" y="117">1</text>
<text x="192.2" y="119.5">3</text>
<text x="212.4" y="117">4</text>
<text x="212.4" y="119.5">2</text>
<text x="217.4" y="118.3">DI</text>
<text x="223.5" y="118.3">V+</text>
<text x="230.3" y="117">1</text>
<text x="230.3" y="119.5">3</text>
<text x="250.5" y="117">4</text>
<text x="250.5" y="119.5">2</text>
<text x="255.4" y="118.3">DI</text>
<text x="261.6" y="118.3">V+</text>
<text x="268.4" y="117">1</text>
<text x="268.4" y="119.5">3</text>
<text x="141.2" y="120.8">DO</text>
<text x="148.1" y="120.8">V-</text>
<text x="179.3" y="120.8">DO</text>
<text x="186.2" y="120.8">V-</text>
<text x="217.4" y="120.8">DO</text>
<text x="224.3" y="120.8">V-</text>
<text x="255.4" y="120.8">DO</text>
<text x="262.4" y="120.8">V-</text>
<text x="4.1" y="131">C</text>
<text x="291" y="131">C</text>
<text x="22" y="162.7">4</text>
<text x="22" y="165.2">2</text>
<text x="27" y="163.9">DI</text>
<text x="27" y="166.5">DO</text>
<text x="33.2" y="163.9">V+</text>
<text x="33.9" y="166.5">V-</text>
<text x="39.9" y="162.7">1</text>
<text x="39.9" y="165.2">3</text>
<text x="60.1" y="162.7">4</text>
<text x="60.1" y="165.2">2</text>
<text x="65.1" y="163.9">DI</text>
<text x="65.1" y="166.5">DO</text>
<text x="71.2" y="163.9">V+</text>
<text x="72" y="166.5">V-</text>
<text x="78" y="162.7">1</text>
<text x="78" y="165.2">3</text>
<text x="136.3" y="162.7">4</text>
<text x="136.3" y="165.2">2</text>
<text x="141.2" y="163.9">DI</text>
<text x="141.2" y="166.5">DO</text>
<text x="147.4" y="163.9">V+</text>
<text x="148.1" y="166.5">V-</text>
<text x="154.2" y="162.7">1</text>
<text x="154.2" y="165.2">3</text>
<text x="174.4" y="162.7">4</text>
<text x="174.4" y="165.2">2</text>
<text x="179.3" y="163.9">DI</text>
<text x="179.3" y="166.5">DO</text>
<text x="185.5" y="163.9">V+</text>
<text x="186.2" y="166.5">V-</text>
<text x="192.2" y="162.7">1</text>
<text x="192.2" y="165.2">3</text>
<text x="212.4" y="162.7">4</text>
<text x="212.4" y="165.2">2</text>
<text x="217.4" y="163.9">DI</text>
<text x="217.4" y="166.5">DO</text>
<text x="223.5" y="163.9">V+</text>
<text x="224.3" y="166.5">V-</text>
<text x="230.3" y="162.7">1</text>
<text x="230.3" y="165.2">3</text>
<text x="250.5" y="162.7">4</text>
<text x="250.5" y="165.2">2</text>
<text x="255.4" y="163.9">DI</text>
<text x="255.4" y="166.5">DO</text>
<text x="261.6" y="163.9">V+</text>
<text x="262.4" y="166.5">V-</text>
<text x="268.4" y="162.7">1</text>
<text x="268.4" y="165.2">3</text>
<text x="4.1" y="179.1">D</text>
<text x="290.9" y="179.1">D</text>
<text x="173.7" y="184.2">Title</text>
<text x="173.7" y="189.3">Size:</text>
<text x="191.5" y="189.3">Number:</text>
<text x="214.3" y="189.3">Revision:</text>
<text x="173.7" y="193.1">Date: 14.01.2024</text>
<text x="173.7" y="195.6">File:</text>
<text x="195.3" y="193.1">Time: 13:46:39</text>
<text x="214.3" y="193.1">Sheet1</text>
<text x="222.9" y="193.1">of 1</text>
<text x="38.2" y="199.4">1</text>
<text x="111.3" y="199.4">2</text>
<text x="184.3" y="199.4">3</text>
<text x="257.2" y="199.4">4</text>
</g>
<g font-size="2.3" fill="#000080">
<text x="25.2" y="22.9">SW_S2</text>
<text x="63.3" y="22.9">SW_S1</text>
<text x="101.4" y="22.9">SW_Home</text>
<text x="136.9" y="22.9">SW_A2</text>
<text x="213" y="20.6">IC100</text>
<text x="182.6" y="27">TP103</text>
<text x="182.6" y="24.4">TP101</text>
<text x="278" y="24.2">TP100</text>
<text x="278" y="26.7">TP102</text>
<text x="278" y="29.2">TP104</text>
<text x="182.6" y="30.8">TP105</text>
<text x="278" y="31.8">TP106</text>
<text x="278" y="34.3">TP107</text>
<text x="9.7" y="37.9">TP110</text>
<text x="25.2" y="40.9">CPG1353</text>
<text x="63.3" y="40.9">CPG1353</text>
<text x="101.4" y="40.9">CPG1353</text>
<text x="136.9" y="40.9">CPG1353</text>
<text x="167.1" y="37.1">TP109</text>
<text x="167.1" y="39.6">TP112</text>
<text x="262.8" y="41.9">TP140 TP114 TP115</text>
<text x="278" y="36.9">TP108</text>
<text x="278" y="39.4">TP111</text>
<text x="167.1" y="42.2">TP113</text>
<text x="167.1" y="44.7">TP116</text>
<text x="167.1" y="47.3">TP117</text>
<text x="280" y="47.3">TP118</text>
<text x="44.2" y="52.1">TP120</text>
<text x="82.3" y="52.1">TP121</text>
<text x="120.4" y="52.1">TP141</text>
<text x="167.1" y="49.8">TP119</text>
<text x="167.1" y="52.3">TP122</text>
<text x="243.5" y="51.1">R116</text>
<text x="248.8" y="52.3">0603</text>
<text x="253.7" y="51.1">180R</text>
<text x="167.1" y="54.9">TP124</text>
<text x="213" y="58.7">RP2040-Zero</text>
<text x="278" y="54.6">TP123</text>
<text x="261.3" y="63.7">IC101B</text>
<text x="25.2" y="68.6">SW_Left</text>
<text x="63.3" y="68.6">SW_Down</text>
<text x="101.4" y="68.6">SW_Right</text>
<text x="139.4" y="68.6">SW_L3</text>
<text x="211.9" y="71.4">10.0 V</text>
<text x="213.1" y="68.8">C103</text>
<text x="220.7" y="68.8">100nF</text>
<text x="220.7" y="71.4">0402</text>
<text x="216.1" y="76.4">IC101A</text>
<text x="261.3" y="76.4">IC101C</text>
<text x="216.1" y="79">74HCT125S14-13</text>
<text x="11.5" y="85.6">TP125</text>
<text x="25.2" y="86.6">CPG1353</text>
<text x="63.3" y="86.6">CPG1353</text>
<text x="101.4" y="86.6">CPG1353</text>
<text x="139.4" y="86.6">CPG1353</text>
<text x="218.1" y="84">R119</text>
<text x="223.4" y="85.3">0603</text>
<text x="228.3" y="84">180R</text>
<text x="261.3" y="89.1">IC101D</text>
<text x="135.8" y="92.8">TP126</text>
<text x="44.2" y="97.7">TP127</text>
<text x="82.3" y="97.7">TP128</text>
<text x="120.4" y="97.7">TP129</text>
<text x="139.4" y="106.6">SW_B3</text>
<text x="177.5" y="106.6">SW_B4</text>
<text x="215.6" y="106.6">SW_L1</text>
<text x="253.7" y="106.6">SW_R1</text>
<text x="16.4" y="117.1">D100</text>
<text x="18" y="114.6">LED</text>
<text x="18" y="119.6">LED</text>
<text x="24" y="117.1">D101</text>
<text x="25.6" y="114.6">LED</text>
<text x="25.6" y="119.6">LED</text>
<text x="31.6" y="117.1">D102</text>
<text x="33.3" y="114.6">LED</text>
<text x="33.3" y="119.6">LED</text>
<text x="39.3" y="117.1">D103</text>
<text x="40.9" y="114.6">LED</text>
<text x="40.9" y="119.6">LED</text>
<text x="46.9" y="117.1">D104</text>
<text x="48.5" y="114.6">LED</text>
<text x="48.5" y="119.6">LED</text>
<text x="54.5" y="117.1">D105</text>
<text x="56.1" y="114.6">LED</text>
<text x="56.1" y="119.6">LED</text>
<text x="62.1" y="117.1">D106</text>
<text x="63.7" y="114.6">LED</text>
<text x="63.7" y="119.6">LED</text>
<text x="69.7" y="117.1">D107</text>
<text x="71.3" y="114.6">LED</text>
<text x="71.3" y="119.6">LED</text>
<text x="77.3" y="117.1">D108</text>
<text x="78.9" y="114.6">LED</text>
<text x="16.4" y="122.2">D109</text>
<text x="24" y="122.2">D110</text>
<text x="31.6" y="122.2">D111</text>
<text x="39.3" y="122.2">D112</text>
<text x="46.9" y="122.2">D113</text>
<text x="54.5" y="122.2">D114</text>
<text x="62.1" y="122.2">D115</text>
<text x="69.7" y="122.2">D116</text>
<text x="139.4" y="124.6">CPG1353</text>
<text x="177.5" y="124.6">CPG1353</text>
<text x="215.6" y="124.6">CPG1353</text>
<text x="253.7" y="124.6">CPG1353</text>
<text x="16.7" y="130.2">X100</text>
<text x="16.9" y="127.4">Socket</text>
<text x="24.3" y="130.2">X101</text>
<text x="24.5" y="127.4">Socket</text>
<text x="31.9" y="130.2">X102</text>
<text x="32.2" y="127.4">Socket</text>
<text x="39.5" y="130.2">X103</text>
<text x="39.8" y="127.4">Socket</text>
<text x="47.1" y="130.2">X104</text>
<text x="47.4" y="127.4">Socket</text>
<text x="54.7" y="130.2">X105</text>
<text x="55" y="127.4">Socket</text>
<text x="62.4" y="130.2">X106</text>
<text x="62.6" y="127.4">Socket</text>
<text x="70" y="130.2">X107</text>
<text x="70.2" y="127.4">Socket</text>
<text x="77.6" y="130.2">X108</text>
<text x="77.8" y="127.4">Socket</text>
<text x="16.7" y="135.3">X109</text>
<text x="16.9" y="132.5">Socket</text>
<text x="24.3" y="135.3">X110</text>
<text x="24.5" y="132.5">Socket</text>
<text x="31.9" y="135.3">X111</text>
<text x="32.2" y="132.5">Socket</text>
<text x="39.5" y="135.3">X112</text>
<text x="39.8" y="132.5">Socket</text>
<text x="47.1" y="135.3">X113</text>
<text x="47.4" y="132.5">Socket</text>
<text x="54.7" y="135.3">X114</text>
<text x="55" y="132.5">Socket</text>
<text x="62.4" y="135.3">X115</text>
<text x="62.6" y="132.5">Socket</text>
<text x="70" y="135.3">X116</text>
<text x="70.2" y="132.5">Socket</text>
<text x="158.5" y="135.8">TP130</text>
<text x="196.5" y="135.8">TP131</text>
<text x="234.6" y="135.8">TP132</text>
<text x="250" y="143.5">TP133</text>
<text x="42.7" y="145.7">TP134</text>
<text x="80.8" y="145.7">TP135</text>
<text x="159.5" y="145.7">TP136</text>
<text x="197.6" y="145.7">TP137</text>
<text x="235.6" y="145.7">TP138</text>
<text x="25.2" y="152.3">SW_Up</text>
<text x="63.3" y="152.3">SW_R3</text>
<text x="139.4" y="152.3">SW_B1</text>
<text x="177.5" y="152.3">SW_B2</text>
<text x="215.6" y="152.3">SW_L2</text>
<text x="253.7" y="152.3">SW_R2</text>
<text x="9.2" y="166.5">TP139</text>
<text x="25.2" y="170.3">CPG1353</text>
<text x="63.3" y="170.3">CPG1353</text>
<text x="139.4" y="170.3">CPG1353</text>
<text x="177.5" y="170.3">CPG1353</text>
<text x="215.6" y="170.3">CPG1353</text>
<text x="253.7" y="170.3">CPG1353</text>
<text x="237.2" y="183">M.Tetard /P. Tran</text>
<text x="237.2" y="185.5">2024-01 /Freiburg</text>
<text x="8.9" y="193.6">FIDJ100</text>
<text x="19" y="193.6">FIDJ101</text>
<text x="180" y="195.6">Sheet1_Overview.SchDoc</text>
</g>
<g font-size="2.3" fill="#800000">
<text x="44.1" y="23.2">5V</text>
<text x="82.2" y="23.2">5V</text>
<text x="120.2" y="23.2">5V</text>
<text x="155.8" y="23.2">5V</text>
<text x="195.9" y="18.1">3V3</text>
<text x="201.5" y="18.1">5V</text>
<text x="261.3" y="23.2">R2_3K</text>
<text x="19.6" y="26.2" transform="rotate(-90 19.6 26.2)">S2_Start</text>
<text x="53.1" y="25.7">S1_Select</text>
<text x="91.2" y="25.7">Home_A1</text>
<text x="126.7" y="25.7">Capture_A2</text>
<text x="261.3" y="25.7">L2_4K</text>
<text x="261.3" y="28.2">B3_1P</text>
<text x="14.6" y="31.3" transform="rotate(-90 14.6 31.3)">RGB_LED_d0</text>
<text x="38" y="30.8">GND</text>
<text x="76.1" y="30.8">GND</text>
<text x="114.1" y="30.8">GND</text>
<text x="149.7" y="30.8">GND</text>
<text x="180" y="35.8">S1_Select</text>
<text x="195.4" y="33.3">GND</text>
<text x="261.3" y="30.8">B4_2P</text>
<text x="261.3" y="33.3">R1_3P</text>
<text x="261.3" y="35.8">L1_4P</text>
<text x="180" y="38.4">S2_Start</text>
<text x="180" y="40.9">Up</text>
<text x="246" y="40.9">Capture_A2</text>
<text x="261.3" y="38.4">Home_A1</text>
<text x="180" y="43.5">Down</text>
<text x="180" y="46">Right</text>
<text x="261.3" y="46">L3_LS</text>
<text x="22.7" y="53.6">RGB_LED_d1</text>
<text x="40.5" y="48.5">GND</text>
<text x="60.7" y="53.6">RGB_LED_d2</text>
<text x="78.6" y="48.5">GND</text>
<text x="98.8" y="53.6">RGB_LED_d3</text>
<text x="116.7" y="48.5">GND</text>
<text x="152.2" y="48.5">GND</text>
<text x="180" y="48.5">Left</text>
<text x="180" y="51.1">B1_1K</text>
<text x="180" y="53.6">B2_2K</text>
<text x="261.3" y="48.5">R3_RS</text>
<text x="261.3" y="51.1">RGB_LED_d0_3V3</text>
<text x="261.3" y="53.6">TURBO</text>
<text x="22.7" y="58.7">RGB_LED_d4</text>
<text x="206.6" y="63.7">5V</text>
<text x="19.6" y="69.3" transform="rotate(-90 19.6 69.3)">Left</text>
<text x="44.1" y="68.8">5V</text>
<text x="53.1" y="71.4">Down</text>
<text x="82.2" y="68.8">5V</text>
<text x="91.2" y="71.4">Right</text>
<text x="120.2" y="68.8">5V</text>
<text x="129.3" y="71.4">L3_LS</text>
<text x="158.3" y="68.8">5V</text>
<text x="38" y="76.4">GND</text>
<text x="76.1" y="76.4">GND</text>
<text x="114.1" y="76.4">GND</text>
<text x="152.2" y="76.4">GND</text>
<text x="225.8" y="76.4">GND</text>
<text x="177.5" y="84">RGB_LED_d0_3V3</text>
<text x="235.9" y="84">RGB_LED_d0</text>
<text x="40.5" y="94.2">GND</text>
<text x="78.6" y="94.2">GND</text>
<text x="116.7" y="94.2">GND</text>
<text x="154.7" y="94.2">GND</text>
<text x="22.7" y="99.3">RGB_LED_d5</text>
<text x="60.7" y="99.3">RGB_LED_d6</text>
<text x="97.7" y="99.3">RGB_LED_d7</text>
<text x="205.5" y="99.3">GND</text>
<text x="225.8" y="99.3">GND</text>
<text x="158.3" y="106.9">5V</text>
<text x="196.5" y="106.9">5V</text>
<text x="234.5" y="106.9">5V</text>
<text x="272.6" y="106.9">5V</text>
<text x="133.8" y="109.9" transform="rotate(-90 133.8 109.9)">RGB_LED_d8</text>
<text x="136.4" y="109.9" transform="rotate(-90 136.4 109.9)">B3_1P</text>
<text x="167.4" y="109.4">B4_2P</text>
<text x="205.4" y="109.4">L1_4P</text>
<text x="243.5" y="109.4">R1_3P</text>
<text x="152.2" y="114.5">GND</text>
<text x="190.3" y="114.5">GND</text>
<text x="228.4" y="114.5">GND</text>
<text x="266.4" y="114.5">GND</text>
<text x="136.9" y="137.3">RGB_LED_d9</text>
<text x="154.7" y="132.2">GND</text>
<text x="175" y="137.3">RGB_LED_d10</text>
<text x="192.8" y="132.2">GND</text>
<text x="213" y="137.3">RGB_LED_d11</text>
<text x="230.9" y="132.2">GND</text>
<text x="269" y="132.2">GND</text>
<text x="22.7" y="142.4">RGB_LED_d17</text>
<text x="60.7" y="142.4">RGB_LED_d16</text>
<text x="136.9" y="142.4">RGB_LED_d15</text>
<text x="175" y="142.4">RGB_LED_d14</text>
<text x="213" y="142.4">RGB_LED_d13</text>
<text x="22.2" y="155.6" transform="rotate(-90 22.2 155.6)">Up</text>
<text x="44.1" y="152.5">5V</text>
<text x="60.2" y="155.6" transform="rotate(-90 60.2 155.6)">R3_RS</text>
<text x="82.2" y="152.5">5V</text>
<text x="136.4" y="155.6" transform="rotate(-90 136.4 155.6)">B1_1K</text>
<text x="158.3" y="152.5">5V</text>
<text x="174.5" y="155.6" transform="rotate(-90 174.5 155.6)">B2_2K</text>
<text x="196.5" y="152.5">5V</text>
<text x="212.5" y="155.6" transform="rotate(-90 212.5 155.6)">L2_4K</text>
<text x="234.5" y="152.5">5V</text>
<text x="250.6" y="155.6" transform="rotate(-90 250.6 155.6)">R2_3K</text>
<text x="272.6" y="152.5">5V</text>
<text x="38" y="160.1">GND</text>
<text x="76.1" y="160.1">GND</text>
<text x="152.2" y="160.1">GND</text>
<text x="190.3" y="160.1">GND</text>
<text x="228.4" y="160.1">GND</text>
<text x="248.1" y="158.1" transform="rotate(-90 248.1 158.1)">RGB_LED_d12</text>
<text x="266.4" y="160.1">GND</text>
<text x="40.5" y="177.9">GND</text>
<text x="78.6" y="177.9">GND</text>
<text x="154.7" y="177.9">GND</text>
<text x="192.8" y="177.9">GND</text>
<text x="230.9" y="177.9">GND</text>
<text x="269" y="177.9">GND</text>
</g>
</svg>
